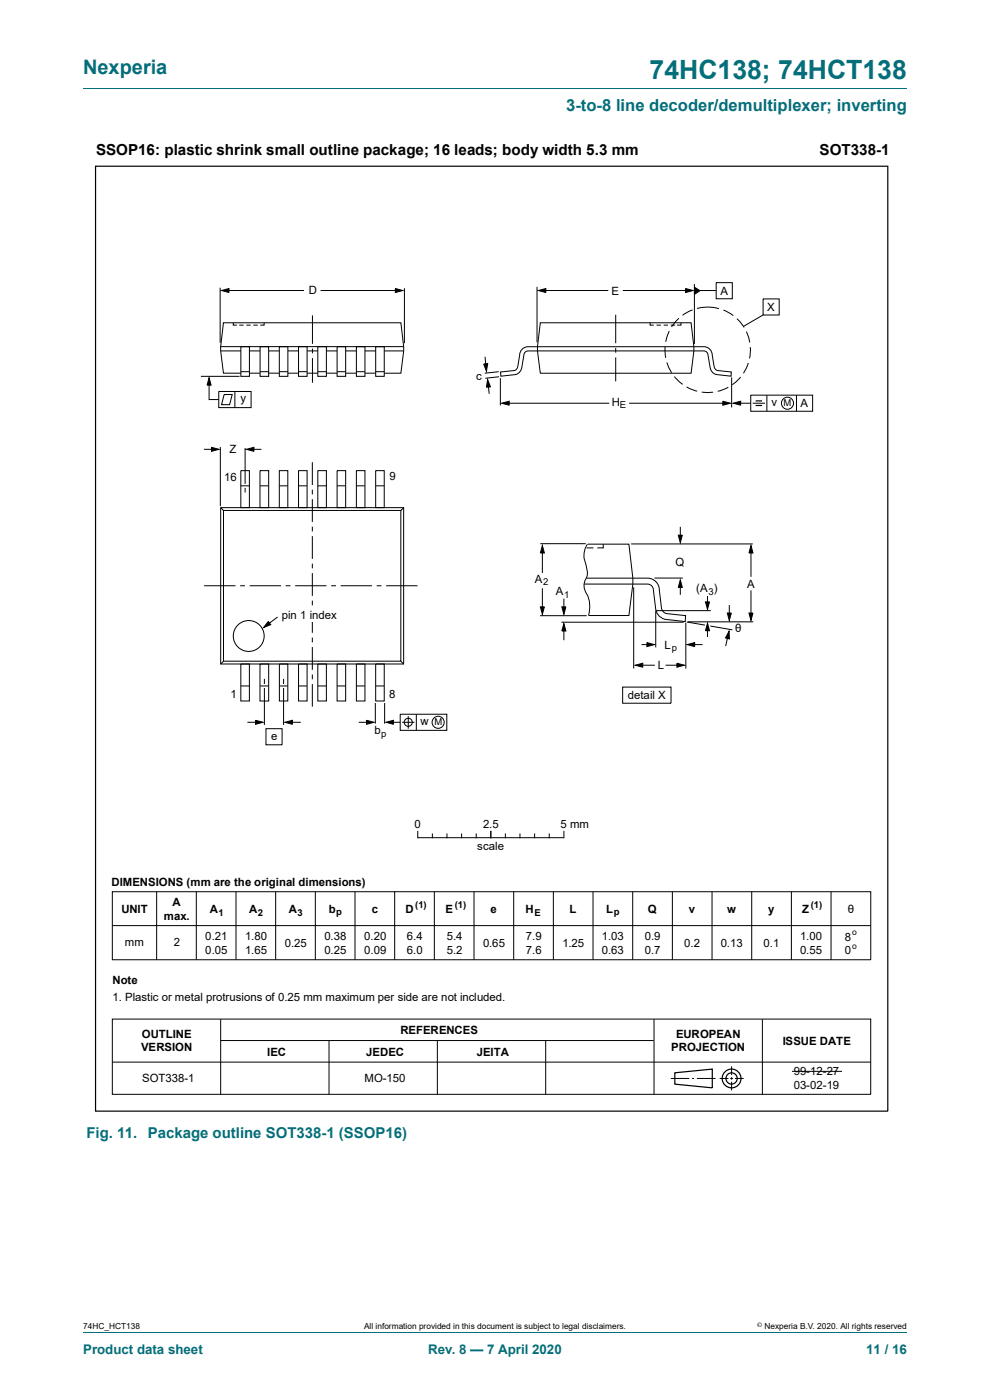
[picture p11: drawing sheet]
<svg xmlns="http://www.w3.org/2000/svg" width="210mm" height="297mm" viewBox="0 0 210 297" stroke-linecap="round" stroke-linejoin="round" font-family="sans-serif">
<path d="M17.6 18.8h174.8" fill="none" stroke="#036f7b" stroke-width=".21"/>
<g fill="none" stroke="#000" stroke-width=".21">
<path d="M151.9 60h3.4v3.4h-3.4zM42.6 79.8h8.2M46.7 61v11.7M46.8 73.5h38.8M46.8 74.4h4.3M47 61.6l1.6-.4v.9zM47.9 61.6h16.6M49.5 68.5v.5h.8M50.8 69h.9M51.1 73.6h1.8v6.2h-1.8zM51.1 78.9h1.8M51.1 79.2h-3.7l-.6-4.8 .6-5.9h37.6l.6 5.1-.6 5.6h-3.5"/>
<path d="M52.3 69h.9M52.9 74.4h2.3M52.9 79.2h2.3M53.8 69h.9M55.2 73.6h1.8v6.2h-1.8zM55.2 78.9h1.8M56 68.5v.5h-.8M57 74.4h2.3M57 79.2h2.3M59.2 73.6h1.9v6.2h-1.9zM59.2 78.9h1.9M61.1 74.4h2.2"/>
<path d="M61.1 79.2h2.2M63.3 73.6h1.8v6.2h-1.8zM63.3 78.9h1.8M65.1 74.4h2.3M65.1 79.2h2.3M66.3 66.9v6M66.3 73.9v1.1M66.3 76v5.2M67.4 73.6h1.8v6.2h-1.8zM67.4 78.9h1.8M68 61.6h16.6M69.2 74.4h2.3"/>
<path d="M69.2 79.2h2.3M71.5 73.6h1.8v6.2h-1.8zM71.5 78.9h1.8M73.3 74.4h2.3M73.3 79.2h2.3M75.6 73.6h1.8v6.2h-1.8zM75.6 78.9h1.8M77.4 74.4h2.3M77.4 79.2h2.3M79.7 73.6h1.8v6.2h-1.8zM79.7 78.9h1.8M81.5 74.4h4.1"/>
<path d="M83.9 61.2l1.5 .4-1.5 .5zM85.8 61.1v11.7M102.6 77.2l.9-.1-.3 1.7zM102.9 75.7l.2 2.5M105.8 78.9l-3 .3M105.9 79.9l-3 .3M113.9 60.9v11.7M114 73.6h33.2M114 74.4h33.2M114.2 61.6l1.6-.4v.9zM114.6 68.5h32l.6 5.1-.6 5.6h-32l-.6-4.8zM114.9 61.6h14.1"/>
<path d="M130.6 66.8v6M130.6 73.8v1M130.6 75.8v5.1M132.1 61.6h14.1M137.9 68.5v.5h.8M139.3 69h.9M140.8 69h.9M141.1 73.5l.1 2.4M141.4 76.9l1.1 2.2M142 70.2l-.8 2.3M142.3 69h.9M143.1 79.9l1.7 1.6"/>
<path d="M144 67.5l-1.5 1.9M144.5 68.5v.5h-.9M145.4 61.2l1.6 .4-1.6 .5zM146.9 65.7l-2.1 1.2M147.3 60.3v12.7M147.3 60.9l1.2 .8-1.2 .7zM147.9 65.4a8.7 8.7 0 0 1 4.6 .1M147.9 61.6h4M153.5 65.8l2 1.2M156.3 67.6l1.5 1.9M157.1 80l-1.8 1.6M158.3 70.3l.7 2.3"/>
<path d="M158.7 77l-1 2.2M159.2 73.6l-.2 2.4M161.9 63.4h3.4v3.4h-3.4zM161.9 66.8l-4.2 2.4M43.3 95.3h2.5M44.4 80.1l.4 1.6h-.9zM44.4 80.8v4h2M44.9 94.9l1.6 .4-1.6 .4zM46.4 83.1h6.9v3.4h-6.9zM46.7 94.8v12.6M47.5 83.7h1.8l-.6 2.2h-1.7zM49.8 83.1v3.4"/>
<path d="M51.1 99.8h1.8v7.9h-1.8zM52 95v7.7M52.3 95.3l1.6-.4v.8zM52.9 95.3h2.5M55.1 99.8h1.9v7.9h-1.9zM59.2 99.8h1.8v7.9h-1.8zM63.3 99.8h1.8v7.9h-1.8zM66.3 98.1v4.8M67.4 99.8h1.8v7.9h-1.8zM71.5 99.8h1.8v7.9h-1.8zM75.6 99.8h1.8v7.9h-1.8zM79.7 99.8h1.8v7.9h-1.8z"/>
<path d="M103.4 80.5l.6 1.6-.8 .1zM103.5 81.1l.3 2.4M106.1 80.2v5.8M106.4 85.5l1.6-.4v.9zM107.2 85.5h22M133.5 85.5h20.4M145.6 82.1l2.3 .9M148.9 83.2h2.4M153.3 85.1l1.6 .4-1.6 .5zM154.5 82.1l-2.3 .9M155.2 80.1v6.3M155.5 85.5l1.6-.4v.9z"/>
<path d="M156.4 85.5h2.8M159.2 83.8h13.2v3.4h-13.2zM159.7 85.5h2.6M162.7 83.8v3.4M169 83.8v3.4M46.8 107.7h38.8v33.2h-38.8zM46.8 107.7l.6 .6M47.4 108.3h37.6v32h-37.6zM51.1 103.1h1.8M52 103.5v1M55.2 103.1h1.8M59.3 103.1h1.7"/>
<path d="M63.3 103.1h1.8M66.3 103.9v1M66.3 105.9v4.8M66.3 111.7v1M66.3 113.7v4.9M66.3 119.6v1M67.4 103.1h1.8M71.5 103.1h1.8M75.6 103.1h1.8M79.7 103.1h1.8M85.6 107.7l-.6 .6M114.6 115.3h9.6"/>
<path d="M115 115.7l.5 1.6h-.9zM115 116.2v5.3M124.5 116.2h1.4M124.6 115.5a4.5 4.5 0 0 0-.2 4.6l.1 .6a3 3 0 0 1-.4 2.6 3.6 3.6 0 0 0 .6 3.3l.4 1.9-.3 2.1M124.7 115.4h8.7l.8 7.2v1.3l-.8 6.7h-8.5M128 115.5v.7h-1.3M133.9 115.4h25.8M143.9 113.5h.8l-.4 1.6zM144.3 111.8v2.3M159.3 115.7l.4 1.6h-.8zM159.3 116.6v5.8M43.3 124.3h6.6"/>
<path d="M50.9 124.3h1.1M53 124.3h6.6M60.6 124.3h1M62.6 124.3h6.6M66.3 121.6v4.8M66.3 127.4v1M66.3 129.4v4.9M66.3 135.3v1M66.3 137.3v4.8M70.3 124.3h1M72.3 124.3h6.6M79.9 124.3h1"/>
<path d="M81.9 124.3h6.7M114.6 130.6h9.8M114.6 128.7h.9l-.5 1.6zM115 124.8v4.8M119.1 132h25.9M119.2 128.7h.8l-.4 1.6zM119.6 132.3l.4 1.6h-.8zM119.6 127v2.8M119.6 133.2v2.6M123.9 123.9h10.3M124.4 122.6h9.8M134.4 124.6v17.2"/>
<path d="M136.1 136.7h1.8M137.2 136.3l1.6 .4-1.6 .5zM138.8 122.6h6M139.1 129.6v7.7M139.2 129.5h11.6M144.3 123l.4 1.6h-.8zM144.3 123.7v2.5M145.5 132.1v9.8M145.7 132l3.8 .6M145.8 136.7l1.5-.4v.9zM145.9 131.9h13.9M146.7 136.7h2.3"/>
<path d="M149.6 127.7h.9l-.4 1.6zM150.1 132.2l.4 1.6h-.9zM150.1 126.4v1.9M150.1 133.2v1.9M150.7 132.8l4.6 .8M154.3 130h.8l-.4 1.6zM154.5 134.5l-.6 2.6M154.7 133.9v1.6l-.8-.1zM154.7 128.4v2.5M158.9 130h.8l-.4 1.6zM159.3 125.2v5.5M47.4 140.3l-.6 .6"/>
<path d="M51.1 140.9h1.8v7.8h-1.8zM51.1 145.5h1.8M52.5 153.2h2.5M54.2 152.8l1.6 .4-1.6 .5zM55.1 140.9h1.9v7.8h-1.9zM55.2 145.5h1.8M56.1 144v1.1M56.1 146v7.8M56.4 154.6h3.4v3.4h-3.4zM59.3 140.9h1.7v7.8h-1.7zM59.3 145.5h1.7M60.2 144v1.1"/>
<path d="M60.2 146v7.8M60.4 153.2l1.6-.4v.9zM61.2 153.2h2.6M63.3 140.9h1.8v7.8h-1.8zM63.3 145.5h1.8M66.3 143.1v1M66.3 145.1v4.8M67.4 140.9h1.8v7.8h-1.8zM67.4 145.5h1.8M71.5 140.9h1.8v7.8h-1.8zM71.5 145.5h1.8M75.6 140.9h1.8v7.8h-1.8z"/>
<path d="M75.6 145.5h1.8M76.1 153.2h2.6M77.7 152.8l1.6 .4-1.6 .5zM79.6 149.1v4.4M79.7 140.9h1.8v7.8h-1.8zM79.7 145.5h1.8M81.6 149.1v4.4M81.9 153.2l1.6-.4v.9zM82.8 153.2h2.1M84.9 151.5h9.9v3.4h-9.9zM85 140.3l.6 .6M85.3 153.2h2.6"/>
<path d="M86.6 151.9v2.7M88.3 151.5v3.4M132.1 145.8h10.2v3.4h-10.2zM134.8 141.1l1.5-.4v.8zM135.6 141.1h3.3M141.2 141.1h3.2M143.6 140.7l1.6 .4-1.6 .4zM23.8 189.2h160.9v14.4h-160.9zM23.9 196.4h160.8M33.2 189.2v14.4M41.6 189.2v14.4M50.1 189.2v14.4"/>
<path d="M58.5 189.2v14.4M66.9 189.2v14.4M75.3 189.2v14.4M83.7 189.1v14.5M92.1 189.2v14.4M100.5 189.2v14.4M109 189.2v14.4M117.4 189.2v14.4M125.8 189.2v14.4M134.2 189.2v14.4M142.6 189.2v14.4M151 189.2v14.4"/>
<path d="M159.5 189.1v14.5M167.9 189.2v14.4M176.3 189.2v14.4M23.8 216.2h160.9v16h-160.9zM46.8 216.2v16M138.7 216.2v16M161.7 216.2v16M23.8 225.3h160.9M46.8 220.7h91.8M69.8 220.7v11.5M92.8 220.7v11.5M115.8 220.7v11.5"/>
<path d="M142.3 228.8h3.9M146.8 228.8h.4M147.8 228.8h4M152.7 228.8h1.8M154.9 228.8h.6M155.2 226.2v1.9M155.2 228.5v.5M155.2 229.5v1.8M155.9 228.8h1.9M168 227.3h10.6"/>
<circle cx="167" cy="85.5" r="1.28"/>
<circle cx="52.8" cy="134.9" r="3.3"/>
<circle cx="86.6" cy="153.2" r=".86"/>
<circle cx="92.9" cy="153.2" r="1.28"/>
</g>
<g fill="none" stroke="#000" stroke-width=".25">
<path d="M160.3 85.1h1.4M160.3 86h1.4M143.1 227.6l8-.8v4l-8-.8z"/>
<circle cx="155.2" cy="228.8" r="1.2"/>
<circle cx="155.2" cy="228.8" r="1.99"/>
</g>
<g fill="#000">
<path d="M47 61.6l1.6-.4v.9zM83.9 61.2l1.5 .4-1.5 .5zM102.6 77.2l.9-.1-.3 1.7zM114.2 61.6l1.6-.4v.9zM145.4 61.2l1.6 .4-1.6 .5zM147.3 60.9l1.2 .8-1.2 .7zM44.4 80.1l.4 1.6h-.9zM44.9 94.9l1.6 .4-1.6 .4zM52.3 95.3l1.6-.4v.8zM103.4 80.5l.6 1.6-.8 .1zM106.4 85.5l1.6-.4v.9zM153.3 85.1l1.6 .4-1.6 .5z"/>
<path d="M155.5 85.5l1.6-.4v.9zM115 115.7l.5 1.6h-.9zM143.9 113.5h.8l-.4 1.6zM159.3 115.7l.4 1.6h-.8zM114.6 128.7h.9l-.5 1.6zM119.6 132.3l.4 1.6h-.8zM119.2 128.7h.8l-.4 1.6zM137.2 136.3l1.6 .4-1.6 .5zM144.3 123l.4 1.6h-.8zM145.8 136.7l1.5-.4v.9zM150.1 132.2l.4 1.6h-.9zM149.6 127.7h.9l-.4 1.6z"/>
<path d="M154.7 133.9v1.6l-.8-.1zM154.3 130h.8l-.4 1.6zM158.9 130h.8l-.4 1.6zM54.2 152.8l1.6 .4-1.6 .5zM60.4 153.2l1.6-.4v.9zM77.7 152.8l1.6 .4-1.6 .5zM81.9 153.2l1.6-.4v.9zM134.8 141.1l1.5-.4v.8zM143.6 140.7l1.6 .4-1.6 .4z"/>
</g>
<path d="M65.6 128.9h1.2v3.1h-1.2z" fill="#fff"/>
<g fill="none" stroke="#000" stroke-width=".21">
<path d="M114.1 73.6h-2.1a1.79 1.79 0 0 0-1.8 1.7l-.4 2.5a.97 .97 0 0 1-.7 .8l-2.9 .3v.9l3.1-.3a1.81 1.81 0 0 0 1.4-1.8l.4-2.4a.89 .89 0 0 1 .9-.9h2.1M147.2 73.6h2.1a1.79 1.79 0 0 1 1.8 1.7l.4 2.5a.97 .97 0 0 0 .7 .8l2.9 .3v.9l-3.1-.3a1.81 1.81 0 0 1-1.4-1.8l-.4-2.4a.89 .89 0 0 0-.9-.9h-2.1M56.9 131.8l.5 .7-1.5 .6zM58.9 130.9l-2.4 1.7M134.2 122.6h3.1a2.52 2.52 0 0 1 2.6 2.6l.4 3.8a1.44 1.44 0 0 0 1 1.2l4.1 .4-.1 1.3-4.3-.5a2.66 2.66 0 0 1-1.9-2.5l-.5-3.7a1.26 1.26 0 0 0-1.3-1.3h-3.1M88.6 176.4v1.3M88.7 177.7h30.8M91.7 176.9v.8M94.8 176.9v.8M97.9 176.9v.8M101 176.9v.8M104.1 176.4v1.3"/>
<path d="M107.2 176.9v.8M110.3 176.9v.8M113.4 176.9v.8M116.5 176.9v.8M119.6 176.4v1.3"/>
</g>
<path d="M56.9 131.8l.5 .7-1.5 .6z" fill="#000"/>
<path d="M20.3 35.3h168v200.4h-168z" fill="none" stroke="#000" stroke-width=".25"/>
<path d="M17.6 282.6h174.8" fill="none" stroke="#036f7b" stroke-width=".21"/>
<text font-size="5.6" fill="#036f7b" x="137.8" y="16.8">74HC138; 74HCT138</text>
<text font-size="4.2" fill="#036f7b" x="17.6" y="15.6">Nexperia</text>
<text font-size="3.5" fill="#036f7b" x="120.1" y="23.7">3-to-8 line decoder/demultiplexer; inverting</text>
<g font-size="3.2">
<text x="20.4" y="32.9">SSOP16: plastic shrink small outline package; 16 leads; body width 5.3 mm</text>
<text x="173.8" y="32.9">SOT338-1</text>
</g>
<g font-size="3.2" fill="#036f7b">
<text x="18.3" y="241.4">Fig. 11.</text>
<text x="31.3" y="241.4">Package outline SOT338-1 (SSOP16)</text>
</g>
<g font-size="2.8" fill="#036f7b">
<text x="17.6" y="287.2">Product data sheet</text>
<text x="90.8" y="287.2">Rev. 8 — 7 April 2020</text>
<text x="183.7" y="287.2">11 / 16</text>
</g>
<g font-size="2.4">
<text x="65.5" y="62.4">D</text>
<text x="129.7" y="62.5">E</text>
<text x="152.8" y="62.5">A</text>
<text x="162.7" y="66">X</text>
<text x="101" y="80.6">c</text>
<text x="51" y="85.3">y</text>
<text x="129.8" y="86.1">H</text>
<text x="163.7" y="86.2">v</text>
<text x="169.8" y="86.4">A</text>
<text x="47.5" y="101.9">16</text>
<text x="48.7" y="96.1">Z</text>
<text x="82.6" y="101.9">9</text>
<text x="143.3" y="120">Q</text>
<text x="113.4" y="123.7">A</text>
<text x="147.7" y="125.6">(A )</text>
<text x="158.5" y="124.7">A</text>
<text x="59.8" y="131.2">pin 1</text>
<text x="65.7" y="131.2">i</text>
<text x="66.2" y="131.2">ndex</text>
<text x="117.9" y="126.3">A</text>
<text x="140.9" y="137.7">L</text>
<text x="155.9" y="134.1">θ</text>
<text x="139.5" y="142">L</text>
<text x="48.9" y="148.1">1</text>
<text x="82.5" y="148">8</text>
<text x="133.2" y="148.3">detail X</text>
<text x="79.4" y="155.8">b</text>
<text x="89.2" y="153.9">w</text>
<text x="57.5" y="156.9">e</text>
<text x="87.9" y="175.6">0</text>
<text x="102.5" y="175.6">2.5</text>
<text x="118.9" y="175.6">5 mm</text>
<text x="101.2" y="180.4">scale</text>
<text x="23.7" y="188">DIMENSIONS (mm are the original dimensions)</text>
<text x="25.7" y="193.6">UNIT</text>
<text x="34.8" y="195.1">max.</text>
<text x="36.6" y="192.2">A</text>
<text x="44.5" y="193.6">A</text>
<text x="52.9" y="193.6">A</text>
<text x="61.2" y="193.6">A</text>
<text x="69.8" y="193.6">b</text>
<text x="78.9" y="193.6">c</text>
<text x="86" y="193.6">D</text>
<text x="94.5" y="193.6">E</text>
<text x="104" y="193.6">e</text>
<text x="111.5" y="193.6">H</text>
<text x="120.8" y="193.6">L</text>
<text x="128.6" y="193.6">L</text>
<text x="137.4" y="193.6">Q</text>
<text x="146.1" y="193.6">v</text>
<text x="154.3" y="193.6">w</text>
<text x="163" y="193.6">y</text>
<text x="170.1" y="193.6">Z</text>
<text x="179.9" y="193.6">θ</text>
<text x="26.5" y="200.6">mm</text>
<text x="36.9" y="200.8">2</text>
<text x="43.5" y="199.4">0.21</text>
<text x="43.5" y="202.3">0.05</text>
<text x="52" y="199.4">1.80</text>
<text x="52" y="202.3">1.65</text>
<text x="60.4" y="200.9">0.25</text>
<text x="68.8" y="199.4">0.38</text>
<text x="68.8" y="202.3">0.25</text>
<text x="77.2" y="199.4">0.20</text>
<text x="77.2" y="202.3">0.09</text>
<text x="86.3" y="199.4">6.4</text>
<text x="86.3" y="202.3">6.0</text>
<text x="94.8" y="199.4">5.4</text>
<text x="94.8" y="202.3">5.2</text>
<text x="102.5" y="200.9">0.65</text>
<text x="111.5" y="199.4">7.9</text>
<text x="111.5" y="202.3">7.6</text>
<text x="119.3" y="200.9">1.25</text>
<text x="127.7" y="199.4">1.03</text>
<text x="127.7" y="202.3">0.63</text>
<text x="136.8" y="199.4">0.9</text>
<text x="136.8" y="202.3">0.7</text>
<text x="145.1" y="200.8">0.2</text>
<text x="152.9" y="200.8">0.13</text>
<text x="162" y="200.8">0.1</text>
<text x="169.7" y="199.4">1.00</text>
<text x="169.7" y="202.3">0.55</text>
<text x="179.2" y="199.5">8</text>
<text x="179.2" y="202.5">0</text>
<text x="23.8" y="208.8">Note</text>
<text x="23.8" y="212.4">1. Plastic or metal protrusions of 0.25 mm maximum per side are not included.</text>
<text x="30.1" y="220.1">OUTLINE</text>
<text x="84.9" y="219.4">REFERENCES</text>
<text x="143.4" y="220.1">EUROPEAN</text>
<text x="166" y="221.6">ISSUE DATE</text>
<text x="29.9" y="223">VERSION</text>
<text x="56.7" y="224">IEC</text>
<text x="77.7" y="224">JEDEC</text>
<text x="101.1" y="224">JEITA</text>
<text x="142.4" y="223">PROJECTION</text>
<text x="30.1" y="229.6">SOT338-1</text>
<text x="77.3" y="229.6">MO-150</text>
<text x="168.4" y="228.1">99-12-27</text>
<text x="168.4" y="231">03-02-19</text>
</g>
<g font-size="2">
<text x="131.5" y="86.6">E</text>
<text x="166.2" y="86.2">M</text>
<text x="115.2" y="124.1">2</text>
<text x="119.7" y="126.8">1</text>
<text x="150.3" y="126.1">3</text>
<text x="142.5" y="138.2">p</text>
<text x="92.2" y="153.9">M</text>
<text x="80.9" y="156.3">p</text>
<text x="46.3" y="194.4">1</text>
<text x="54.7" y="194.4">2</text>
<text x="63.1" y="194.4">3</text>
<text x="71.3" y="194.2">p</text>
<text x="88" y="192.7">(1)</text>
<text x="96.5" y="192.7">(1)</text>
<text x="113.4" y="194.4">E</text>
<text x="130.2" y="194.2">p</text>
<text x="172" y="192.7">(1)</text>
</g>
<g font-size="1.8">
<text x="180.8" y="198.3">o</text>
<text x="180.8" y="201.3">o</text>
<text x="17.6" y="282">74HC_HCT138</text>
<text x="77.2" y="282">All information provided in this document is subject to legal disclaimers.</text>
<text x="162.2" y="282">Nexperia B.V. 2020. All rights reserved</text>
</g>
<text font-size="1.4" x="160.6" y="281.6">©</text>
</svg>
